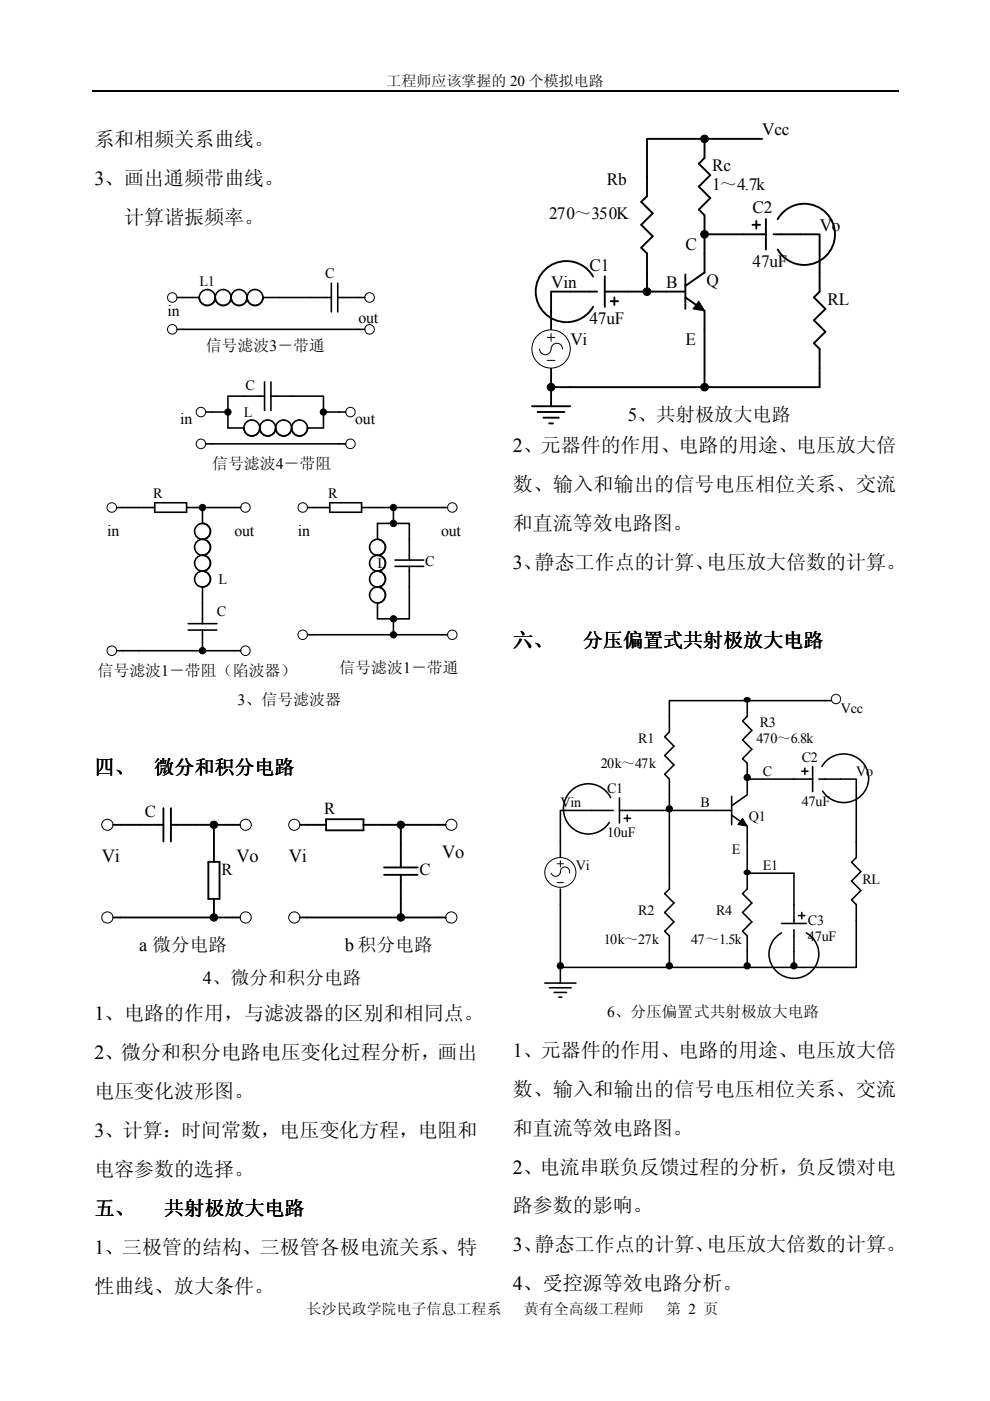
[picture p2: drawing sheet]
<svg xmlns="http://www.w3.org/2000/svg" width="210mm" height="297mm" viewBox="0 0 210 297" stroke-linecap="round" stroke-linejoin="round" font-family="sans-serif">
<path d="M19.5 19.3h171" fill="none" stroke="#000" stroke-width=".25"/>
<path d="M20 167h79.3v43.2h-79.3z" fill="#fff"/>
<g fill="none" stroke="#000" stroke-width=".39">
<path d="M24 174.9h10.6M34.6 171.3v7.1M36.2 174.9h14.7M36.2 171.3v7.1M45.4 174.9v7.8M63.6 174.9h5.5M69.1 173.7h8v2.3h-8zM77.1 174.9h17.4M85 174.9v9M24 194.5h26.9M44.2 182.7h2.3v7.9h-2.3zM45.4 190.6v3.9"/>
<path d="M63.6 194.5h30.9M81.4 183.9h7.2M81.4 185.5h7.2M85 185.5v9"/>
</g>
<g fill="none" stroke="#000" stroke-width=".21">
<circle cx="22.8" cy="174.9" r="1.18"/>
<circle cx="45.4" cy="174.9" r=".79"/>
<circle cx="52.1" cy="174.9" r="1.18"/>
<circle cx="62.4" cy="174.9" r="1.18"/>
<circle cx="85" cy="174.9" r=".79"/>
<circle cx="95.7" cy="174.9" r="1.18"/>
<circle cx="22.8" cy="194.5" r="1.19"/>
<circle cx="45.4" cy="194.5" r=".79"/>
<circle cx="52.1" cy="194.5" r="1.19"/>
<circle cx="62.4" cy="194.5" r="1.19"/>
<circle cx="85" cy="194.5" r=".79"/>
<circle cx="95.7" cy="194.5" r="1.19"/>
</g>
<g fill="#000">
<circle cx="45.4" cy="174.9" r=".79"/>
<circle cx="85" cy="174.9" r=".79"/>
<circle cx="45.4" cy="194.5" r=".79"/>
<circle cx="85" cy="194.5" r=".79"/>
</g>
<path d="M108.9 145.2h82.6v72.9h-82.6z" fill="#fff"/>
<path d="M118.8 178.5v3.3M118.8 188.5v3.3" fill="none" stroke="#000" stroke-width=".33"/>
<path d="M116.5 182.7a3.2 3.2 0 0 1 4.7 .1 3.2 3.2 0 0 1-.5 4.8 3.2 3.2 0 0 1-4.4-.5 3.2 3.2 0 0 1 .2-4.4z" fill-rule="evenodd" fill="#fff"/>
<g fill="none" stroke="#000" stroke-width=".21">
<path d="M158 148a.57 .57 0 0 1 .8-.1 .57 .57 0 0 1 0 .9 .61 .61 0 0 1-.7 0 .61 .61 0 0 1-.3-.6zM157.4 173.5l1 1.7-2-.4zM116.5 182.7a3.2 3.2 0 0 1 4.7 .1 3.2 3.2 0 0 1-.5 4.8 3.2 3.2 0 0 1-4.4-.5 3.2 3.2 0 0 1 .2-4.4zM116.9 185.1a.99 .99 0 0 0 .9 .7 .99 .99 0 0 0 .9-.7M118.1 183.1h1.4M118.1 187.1h1.4M118.8 182.5v1.3M118.9 185.1a.99 .99 0 0 1 .9-1.3 .99 .99 0 0 1 .9 1.3M158 184.6a.57 .57 0 0 1 .8-.1 .57 .57 0 0 1 0 .9 .61 .61 0 0 1-.7 0 .61 .61 0 0 1-.3-.6z"/>
<circle cx="177.2" cy="148.2" r="1"/>
<circle cx="141.9" cy="171.5" r=".67"/>
<circle cx="158.4" cy="164.8" r=".66"/>
<circle cx="118.8" cy="204.8" r=".67"/>
<circle cx="141.9" cy="204.8" r=".67"/>
<circle cx="158.4" cy="204.8" r=".67"/>
<circle cx="168.3" cy="204.8" r=".67"/>
</g>
<g fill="none" stroke="#000" stroke-width=".33">
<path d="M158.4 148.5v3.4l-1 1 2 2-2 2 2 2-2 1.9 1 1v6.7l-3.3 2.3M176.3 148.5h-34.4v6.7l-1 1 2 2-2 2 2 2-2 2 1 1v23.3l-1 1 2 2-2 2 2 2-2 1.9 1 1v6.7M129.5 169.1a5.3 5.3 0 0 0-7.9-1.8 5.3 5.3 0 0 0-.5 8 5.3 5.3 0 0 0 8.1-.9M130 171.8h-11.2v6.7M131.3 171.8h23.8M131.3 169.2v5.3M132.3 173.5h1.4M133 172.8v1.4M155.1 172.8l3.3 2.4v13.3l-1 1 2 2-2 2 2 2-2 1.9 1 1v6.7M155.1 168.8v6M158.4 165.2h13.9M170 163.5h1.3"/>
<path d="M170.6 162.9v1.3M172.3 162.5v5.3M173.6 165.2h7.9v16.6l-.9 1 1.9 2-1.9 2 1.9 2-1.9 2 .9 1v13.3h-62.7v-13.3M174.3 162.5a5.2 5.2 0 0 1 8.8-.6 5.2 5.2 0 0 1-3.3 8.2 5.4 5.4 0 0 1-5.4-2.4M158.4 185.1h9.9v10.7M165.7 197.8a5.2 5.2 0 0 0-.3 8.8 5.2 5.2 0 0 0 8.1-3.5 5.1 5.1 0 0 0-2.5-5.3M165.7 195.8h5.3M168.3 197.1v8M169.3 194.1h1.3M170 193.5v1.3M115.5 208.4h6.6M116.5 209.4h4.6"/>
<path d="M117.5 210.4h2.6M118.5 211.4h.6M118.8 205.1v3.3"/>
</g>
<g fill="#000">
<path d="M157.4 173.5l1 1.7-2-.4z"/>
<path d="M158 148a.57 .57 0 0 1 .8-.1 .57 .57 0 0 1 0 .9 .61 .61 0 0 1-.7 0 .61 .61 0 0 1-.3-.6z" fill-rule="evenodd"/>
<path d="M158 184.6a.57 .57 0 0 1 .8-.1 .57 .57 0 0 1 0 .9 .61 .61 0 0 1-.7 0 .61 .61 0 0 1-.3-.6z" fill-rule="evenodd"/>
<circle cx="141.9" cy="171.5" r=".67"/>
<circle cx="158.4" cy="164.8" r=".66"/>
<circle cx="118.8" cy="204.8" r=".67"/>
<circle cx="141.9" cy="204.8" r=".67"/>
<circle cx="158.4" cy="204.8" r=".67"/>
<circle cx="168.3" cy="204.8" r=".67"/>
</g>
<path d="M20 55.7h81v94.4h-81z" fill="#fff"/>
<g fill="none" stroke="#000" stroke-width=".34">
<path d="M37.5 63.1h4.7a1.69 1.69 0 0 0 2.5 1.5 1.69 1.69 0 0 0 .3-2.8 1.69 1.69 0 0 0-2.7 .8 1.69 1.69 0 0 0 1.4 2.2 1.69 1.69 0 0 0 1.9-1.7 1.68 1.68 0 0 0 2.4 1.5 1.68 1.68 0 0 0 .4-2.8 1.68 1.68 0 0 0-2.7 .8 1.69 1.69 0 0 0 1.4 2.2 1.69 1.69 0 0 0 1.9-1.7 1.69 1.69 0 0 0 2.4 1.5 1.69 1.69 0 0 0 .4-2.8 1.69 1.69 0 0 0-2.7 .8 1.69 1.69 0 0 0 1.4 2.2 1.69 1.69 0 0 0 1.9-1.7 1.68 1.68 0 0 0 2.4 1.5 1.68 1.68 0 0 0 .4-2.8 1.68 1.68 0 0 0-2.8 .8 1.69 1.69 0 0 0 1.4 2.2 1.69 1.69 0 0 0 2-1.7h14.5M37.5 69.8h39.8M70.3 60.1v6M71.6 63.1h5.7M71.6 60.1v6M43.6 87.4h4.7M43.6 94.1h29.7M56.1 84h-7.8v6.7h3.4a1.68 1.68 0 0 0 2.4 1.6 1.68 1.68 0 0 0 .4-2.9 1.68 1.68 0 0 0-2.7 .9 1.69 1.69 0 0 0 1.4 2.1 1.69 1.69 0 0 0 1.9-1.7 1.68 1.68 0 0 0 2.4 1.6 1.68 1.68 0 0 0 .3-2.8 1.68 1.68 0 0 0-2.7 .8 1.68 1.68 0 0 0 1.4 2.1 1.68 1.68 0 0 0 1.9-1.7 1.69 1.69 0 0 0 2.4 1.6 1.69 1.69 0 0 0 .4-2.8 1.69 1.69 0 0 0-2.7 .8 1.69 1.69 0 0 0 1.4 2.1 1.69 1.69 0 0 0 1.9-1.7 1.68 1.68 0 0 0 2.4 1.6 1.68 1.68 0 0 0 .4-2.9 1.68 1.68 0 0 0-2.7 .9 1.69 1.69 0 0 0 1.4 2.1 1.69 1.69 0 0 0 1.9-1.7h3.4v-6.7h-11.2M56.1 81v6M57.4 81v6M68.6 87.4h4.7M24.7 107.6h8.1"/>
<path d="M32.8 106.6h6.8v2h-6.8zM39.6 107.6h11.4M42.9 107.6v3.4a1.68 1.68 0 0 1 1.6 2.4 1.68 1.68 0 0 1-2.9 .3 1.68 1.68 0 0 1 .9-2.7 1.68 1.68 0 0 1 2.1 1.4 1.68 1.68 0 0 1-1.7 1.9 1.69 1.69 0 0 1 1.6 2.4 1.69 1.69 0 0 1-2.9 .4 1.69 1.69 0 0 1 .9-2.7 1.69 1.69 0 0 1 2.1 1.4 1.69 1.69 0 0 1-1.7 1.9 1.68 1.68 0 0 1 1.5 2.4 1.68 1.68 0 0 1-2.8 .4 1.68 1.68 0 0 1 .9-2.7 1.68 1.68 0 0 1 2.1 1.4 1.68 1.68 0 0 1-1.7 1.9 1.68 1.68 0 0 1 1.6 2.4 1.68 1.68 0 0 1-2.9 .4 1.68 1.68 0 0 1 .9-2.7 1.68 1.68 0 0 1 2.1 1.4 1.68 1.68 0 0 1-1.7 1.9v7.7M65.2 107.6h4.7M69.9 106.6h6.8v2h-6.8zM76.7 107.6h18.2M83.4 107.6v3.4M83.8 118.7h6M86.8 118.7v-7.7h-6.8v3.3a1.69 1.69 0 0 1 1.6 2.4 1.69 1.69 0 0 1-2.9 .4 1.69 1.69 0 0 1 .9-2.7 1.69 1.69 0 0 1 2.1 1.4 1.69 1.69 0 0 1-1.7 1.9 1.68 1.68 0 0 1 1.6 2.4 1.68 1.68 0 0 1-2.9 .4 1.68 1.68 0 0 1 .9-2.7 1.68 1.68 0 0 1 2.1 1.4 1.68 1.68 0 0 1-1.7 1.9 1.68 1.68 0 0 1 1.6 2.4 1.68 1.68 0 0 1-2.9 .4 1.68 1.68 0 0 1 .9-2.7 1.68 1.68 0 0 1 2.1 1.4 1.68 1.68 0 0 1-1.7 1.9 1.69 1.69 0 0 1 1.6 2.4 1.69 1.69 0 0 1-2.9 .3 1.69 1.69 0 0 1 .9-2.7 1.69 1.69 0 0 1 2.1 1.4 1.69 1.69 0 0 1-1.7 1.9v3.4h6.8v-11.1M24.7 138h26.3M39.9 133.6h6.1M39.9 132.2h6.1"/>
<path d="M42.9 133.6v4.4M65.2 134.6h29.7M83.4 131.2v3.4M83.8 120.1h6"/>
</g>
<g fill="none" stroke="#000" stroke-width=".21">
<circle cx="36.5" cy="69.8" r="1.01"/>
<circle cx="36.5" cy="63.1" r="1.01"/>
<circle cx="78.4" cy="69.8" r="1.02"/>
<circle cx="78.4" cy="63.1" r="1.02"/>
<circle cx="42.6" cy="94.1" r="1.01"/>
<circle cx="42.6" cy="87.4" r="1.01"/>
<circle cx="48.3" cy="87.4" r=".67"/>
<circle cx="68.6" cy="87.4" r=".67"/>
<circle cx="74.3" cy="94.1" r="1.01"/>
<circle cx="74.3" cy="87.4" r="1.01"/>
<circle cx="23.7" cy="107.6" r="1.01"/>
<circle cx="42.9" cy="107.6" r=".68"/>
<circle cx="52" cy="107.6" r="1.01"/>
<circle cx="64.2" cy="107.6" r="1.01"/>
<circle cx="83.4" cy="111" r=".68"/>
<circle cx="83.4" cy="107.6" r=".68"/>
<circle cx="95.9" cy="107.6" r="1.01"/>
<circle cx="23.7" cy="138" r="1.02"/>
<circle cx="42.9" cy="138" r=".68"/>
<circle cx="52" cy="138" r="1.01"/>
<circle cx="64.2" cy="134.6" r="1.01"/>
<circle cx="83.4" cy="131.2" r=".68"/>
<circle cx="83.4" cy="134.6" r=".67"/>
<circle cx="95.9" cy="134.6" r="1.01"/>
</g>
<g fill="#000">
<circle cx="48.3" cy="87.4" r=".67"/>
<circle cx="68.6" cy="87.4" r=".67"/>
<circle cx="42.9" cy="107.6" r=".68"/>
<circle cx="83.4" cy="111" r=".68"/>
<circle cx="83.4" cy="107.6" r=".68"/>
<circle cx="42.9" cy="138" r=".68"/>
<circle cx="83.4" cy="131.2" r=".68"/>
<circle cx="83.4" cy="134.6" r=".67"/>
</g>
<path d="M108.7 25.4h73.2v64.8h-73.2z" fill="#fff"/>
<g fill="none" stroke="#000" stroke-width=".41">
<path d="M149.4 29.4v4.1l-1.2 1.2 2.4 2.4-2.4 2.5 2.4 2.4-2.4 2.4 1.2 1.2v12.2l-4.1 2.8M161.6 29.4h-24.4v12.2l-1.2 1.2 2.4 2.4-2.4 2.5 2.4 2.4-2.4 2.4 1.2 1.2v8.1M125.8 58.6a6.5 6.5 0 0 0-9.9-1.8 6.5 6.5 0 0 0 0 10 6.5 6.5 0 0 0 9.9-1.8M128.2 58.6v6.5M145.3 58.2v7.3M149.4 49.7h13M159.6 47.7h1.6M160.4 46.8v1.7M162.4 46.4v6.5M164 49.7h5.7M164.9 46.5a6.5 6.5 0 0 1 9.8-1.8 6.5 6.5 0 0 1 0 10 6.5 6.5 0 0 1-9.8-1.8M173.8 57.8v4l-1.2 1.3 2.4 2.4-2.4 2.4 2.4 2.4-2.4 2.5 1.2 1.2v4"/>
<path d="M116.8 65.9v4M116.8 78v8.1M120.9 61.8h5.7M128.2 61.8h17.1M129.5 63.9h1.6M130.3 63.1v1.6M145.3 63.1l4.1 2.8v16.2M112.8 86.1h8.1M114 87.4h5.7M115.2 88.6h3.3M116.4 89.8h.8M120.9 82.1h52.9"/>
</g>
<path d="M148.2 63.9l1.2 2-2.5-.4z" fill="#000"/>
<path d="M148.2 63.9l1.2 2-2.5-.4z" fill="none" stroke="#000" stroke-width=".21"/>
<circle cx="116.8" cy="74" r="4.1" fill="#fff"/>
<g fill="none" stroke="#000" stroke-width=".21">
<path d="M114.4 74a1.22 1.22 0 0 0 1.2 1.2 1.22 1.22 0 0 0 1.2-1.2 1.22 1.22 0 0 1 1.3-1.2 1.22 1.22 0 0 1 1.2 1.2M116 71.5h1.6M116 76.4h1.6M116.8 70.7v1.7"/>
<circle cx="149.4" cy="29.4" r=".81"/>
<circle cx="149.4" cy="49.7" r=".82"/>
<circle cx="116.8" cy="74" r="4.1"/>
<circle cx="137.2" cy="61.8" r=".82"/>
<circle cx="116.8" cy="82.1" r=".81"/>
<circle cx="149.4" cy="82.1" r=".81"/>
</g>
<path d="M169.7 49.7h4.1v8.1M120.9 61.8h-4.1v4.1M173.8 78v4.1M116.8 82.1h4.1" fill="none" stroke="#000" stroke-width=".41"/>
<g fill="#000">
<circle cx="149.4" cy="29.4" r=".81"/>
<circle cx="149.4" cy="49.7" r=".82"/>
<circle cx="137.2" cy="61.8" r=".82"/>
<circle cx="116.8" cy="82.1" r=".81"/>
<circle cx="149.4" cy="82.1" r=".81"/>
</g>
<g font-size="4.2">
<text x="20" y="31.1">系和相频关系曲线。</text>
<text x="20" y="39.3">3、画出通频带曲线。</text>
<text x="26.4" y="47.6">计算谐振频率。</text>
<text x="108.8" y="95.8">2、元器件的作用、电路的用途、电压放大倍</text>
<text x="108.8" y="104.1">数、输入和输出的信号电压相位关系、交流</text>
<text x="108.8" y="112.4">和直流等效电路图。</text>
<text x="108.8" y="120.6">3、静态工作点的计算、电压放大倍数的计算。</text>
<text x="108.8" y="137.2">六、</text>
<text x="123.6" y="137.2">分压偏置式共射极放大电路</text>
<text x="20" y="164.1">四、</text>
<text x="32.7" y="164.1">微分和积分电路</text>
<text x="20" y="216.3">1、电路的作用，与滤波器的区别和相同点。</text>
<text x="20" y="224.6">2、微分和积分电路电压变化过程分析，画出</text>
<text x="108.8" y="224">1、元器件的作用、电路的用途、电压放大倍</text>
<text x="20" y="232.8">电压变化波形图。</text>
<text x="108.8" y="232.3">数、输入和输出的信号电压相位关系、交流</text>
<text x="20" y="241.1">3、计算：时间常数，电压变化方程，电阻和</text>
<text x="108.8" y="240.6">和直流等效电路图。</text>
<text x="20" y="249.3">电容参数的选择。</text>
<text x="108.8" y="248.8">2、电流串联负反馈过程的分析，负反馈对电</text>
<text x="20" y="257.7">五、</text>
<text x="34.8" y="257.7">共射极放大电路</text>
<text x="108.8" y="257.1">路参数的影响。</text>
<text x="20" y="265.8">1、三极管的结构、三极管各极电流关系、特</text>
<text x="108.8" y="265.3">3、静态工作点的计算、电压放大倍数的计算。</text>
<text x="20" y="274.1">性曲线、放大条件。</text>
<text x="108.8" y="273.6">4、受控源等效电路分析。</text>
</g>
<text font-size="4" x="133.1" y="89.3">5、分分分分分桥桥</text>
<g font-size="3.9">
<text x="21.6" y="182.7">Vi</text>
<text x="50.1" y="182.7">Vo</text>
<text x="61.2" y="182.7">Vi</text>
<text x="93.7" y="181.9">Vo</text>
<text x="29.5" y="201.5">a 微微桥桥</text>
<text x="73.1" y="201.5">b 积微桥桥</text>
<text x="43" y="208.6">4、微微微积微桥桥</text>
</g>
<g font-size="3.7">
<text x="161.6" y="28.6">Vcc</text>
<text x="128.7" y="39.2">Rb</text>
<text x="151" y="36.3">Rc</text>
<text x="151" y="40.4">1～4.7k</text>
<text x="116.4" y="46.4">270～350K</text>
<text x="159.6" y="45.2">C2</text>
<text x="145.3" y="52.9">C</text>
<text x="173.8" y="48.9">Vo</text>
<text x="125" y="57.4">C1</text>
<text x="159.6" y="56.6">47uF</text>
<text x="116.8" y="61">Vin</text>
<text x="141.2" y="61">B</text>
<text x="149.8" y="60.6">Q</text>
<text x="175.4" y="64.7">RL</text>
<text x="125" y="68.7">47uF</text>
<text x="120.9" y="73.2">Vi</text>
<text x="145.3" y="73.2">E</text>
</g>
<g font-size="3.5">
<text x="30.7" y="173.3">C</text>
<text x="68.7" y="172.5">R</text>
<text x="46.9" y="185.5">R</text>
<text x="89" y="185.5">C</text>
</g>
<g font-size="3.4">
<text x="35.5" y="67.1">in</text>
<text x="76" y="68.4">out</text>
<text x="43.6" y="74.5">信信电电3－带带</text>
<text x="38.2" y="90">in</text>
<text x="75.3" y="90">out</text>
<text x="45" y="99.5">信信电电4－带带</text>
<text x="22.7" y="113.6">in</text>
<text x="49.7" y="113.6">out</text>
<text x="63.2" y="113.6">in</text>
<text x="93.5" y="113.6">out</text>
<text x="20.7" y="143.3">信信电电1－带带（陷电电）</text>
<text x="71.9" y="142.6">信信电电1－带带</text>
<text x="50.4" y="149.4">3、信信电电电</text>
</g>
<text font-size="3.3" x="128.7" y="215.7">6、微分分分桥分分分分分桥桥</text>
<g font-size="3.2">
<text x="82" y="18.2">工程师应该掌握的 20 个模拟电路</text>
<text x="65" y="278.6">长沙民政学院电子信息工程系</text>
<text x="111.1" y="278.6">黄有全高级工程师</text>
<text x="141.2" y="278.6">第 2 页</text>
</g>
<g font-size="3">
<text x="68.9" y="59">C</text>
<text x="42.3" y="60.7">L1</text>
<text x="52" y="82.6">C</text>
<text x="51.7" y="88.3">L</text>
<text x="32.5" y="105.5">R</text>
<text x="69.6" y="105.5">R</text>
<text x="46.3" y="123.8">L</text>
<text x="80.1" y="120.4">L</text>
<text x="90.2" y="120.1">C</text>
<text x="46" y="130.5">C</text>
<text x="161.1" y="154.2">R3</text>
<text x="178.2" y="151.2">Vcc</text>
<text x="135.3" y="157.5">R1</text>
<text x="160.4" y="157.5">470～6.8k</text>
<text x="170" y="161.5">C2</text>
<text x="127.4" y="162.8">20k～47k</text>
<text x="161.7" y="164.5">C</text>
<text x="181.5" y="164.5">Vo</text>
<text x="118.8" y="171.1">Vin</text>
<text x="128.7" y="168.1">C1</text>
<text x="148.5" y="171.1">B</text>
<text x="170" y="170.8">47uF</text>
<text x="128.7" y="177.5">10uF</text>
<text x="158.8" y="174.1">Q1</text>
<text x="122.1" y="184.4">Vi</text>
<text x="155.1" y="181.1">E</text>
<text x="161.7" y="184.4">E1</text>
<text x="182.9" y="187.5">RL</text>
<text x="135.3" y="194.1">R2</text>
<text x="151.8" y="194.1">R4</text>
<text x="171.3" y="196.1">C3</text>
<text x="128.1" y="200.1">10k～27k</text>
<text x="146.5" y="200.1">47～1.5k</text>
<text x="171.3" y="199.4">47uF</text>
</g>
</svg>
